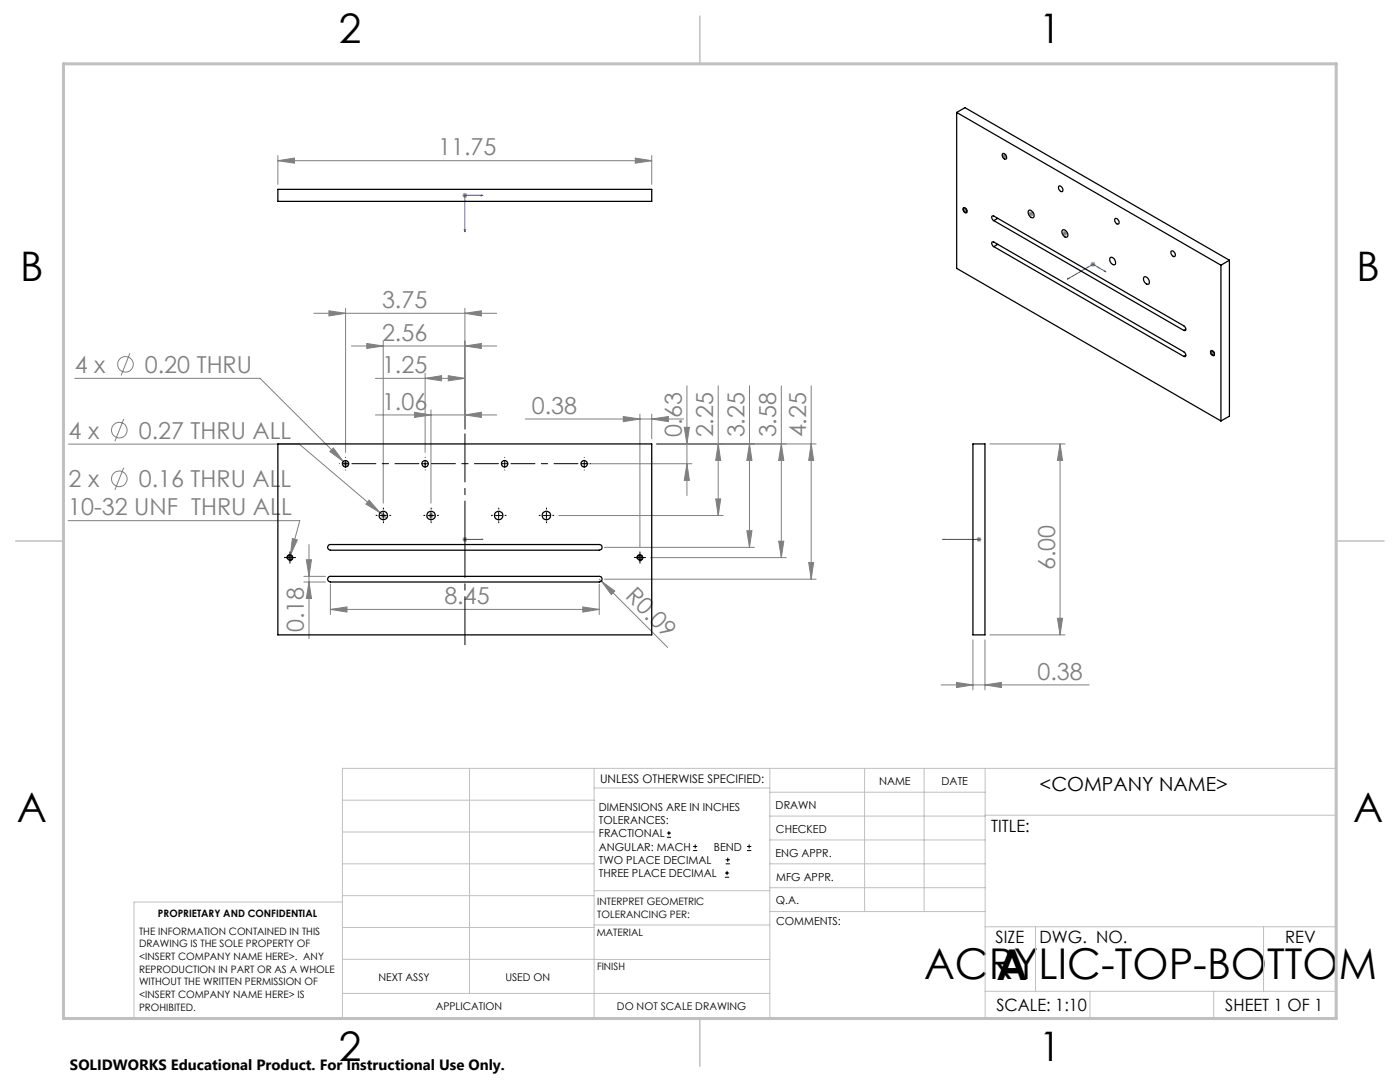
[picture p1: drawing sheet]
<svg xmlns="http://www.w3.org/2000/svg" width="279mm" height="216mm" viewBox="0 0 279 216" stroke-linecap="round" stroke-linejoin="round" font-family="sans-serif">
<g fill="none" stroke="#808080" stroke-width=".2">
<path d="M55.5 32.1l3.3-.6v1.1zM55.5 31v5.8M55.5 32.1h74.6M92.3 39h1M92.4 38.6l.7 .7M92.8 38.5v1M93.1 38.6l-.7 .7M126.8 31.5l3.3 .6-3.3 .5zM130.1 31v5.8M200 31.2h.9M200.1 30.8l.7 .7M200.4 30.7v1"/>
<path d="M200.8 30.8l-.7 .7M192.1 41.9h1M192.2 41.6l.7 .7M192.6 41.5v.9M192.9 41.6l-.7 .7M205.3 42.7h1M205.4 42.3l.7 .7M205.8 42.2v1M206.1 42.3l-.7 .7M212 46.6h1M212.2 46.2l.7 .7M212.5 46.1v1"/>
<path d="M212.9 46.2l-.7 .7M217.6 52.7h1M217.8 52.4l.7 .7M218.1 52.2v1M218.5 52.4l-.7 .7M14.9 75.5h37l17.5 17.5M25.9 70.5l-1.7 4.4M62.6 62.5h36.5M65.7 62l3.3 .5-3.3 .5zM69 61.5v28.8M70.1 69h29M73.2 68.5l3.3 .5-3.3 .5z"/>
<path d="M74.9 75.5h17.9M76.5 68.1v32.3M84.8 75.5l3.3-.5v1zM84.8 74.5v15.8M89.5 75l3.3 .5-3.3 .5zM92.8 62.5l3.3-.5v1zM92.8 69l3.3-.5v1zM92.8 61.5v24.1M137.1 77v21.9M143.3 77v25.9M149.6 77v32.2M155.9 77v34.3"/>
<path d="M161.9 77v38.6M241.5 70.4h1M241.6 70.1l.7 .7M242 70v1M242.3 70.1l-.7 .7M13.7 88.6h46l16.1 13.7M24.7 93.3l-1.8 4.5M24.7 83.6l-1.8 4.5M65.8 90.1l.7-.7 2 2.7zM68.5 92.5h1M69 92v1M69.3 92.2l-.7 .7"/>
<path d="M73.7 99.8l2.1 2.5-2.8-1.7zM74.9 82.8h24.2M82.7 82.3l3.3 .5-3.3 .5zM86 81.8v18.6M92.8 82.8l3.3-.5v1zM104.8 83.6h31.6M116.3 92.5h21.8M124.4 83.1l3.3 .5-3.3 .5zM127.7 82.6v26.5M130.1 83.6l3.3-.5v1zM130.1 82.6v5M131.1 88.6h31.8"/>
<path d="M136.6 85.3h1l-.5 3.3zM137.1 92.5l.5 3.3h-1zM142.8 99.6h1l-.5 3.3zM143.3 88.6l.5 3.3h-1zM149.6 88.6l.5 3.3h-1.1zM155.9 88.6l.5 3.3h-1zM161.9 88.6l.5 3.3h-1zM197.6 88.6h14.9M211.6 88.6l.5 3.3h-1.1zM211.6 88.6v38.1M13.6 103.9h46.2l-1.8 6.9M57.4 111.3h.9"/>
<path d="M57.5 110.9l.7 .7M57.9 110.8v1M58 110.8l-.3 1M58.2 110.9l-.7 .7M58.3 107.5l1 .2-1.3 3.1zM60.6 115h4.3M60.6 116.1h4.3M61.1 111.7h1.1l-.5 3.3zM61.7 108.7v18.7M61.7 116.1l.5 3.3h-1.1zM65.9 116.6v6M75.8 102.3l1.4 1.1"/>
<path d="M76 102.9h1M76.1 102.5l.8 .7M76.5 102.4v1M76.9 102.5l-.8 .7M85.5 102.9h1M85.7 102.5l.7 .7M86 102.4v1M86.4 102.5l-.7 .7M92.3 107.6h1M92.4 107.3l.7 .7M92.8 107.1v1M93.1 107.3l-.7 .7"/>
<path d="M111.5 102.9h32.8M119.6 116.6v6M119.6 115.6l.4 .4M120 116l2.7 1.9-.7 .7zM120 116l13.2 13.2M120.6 109.2h30M120.6 115.6h42.3M127.2 111.3h1M127.4 110.9l.7 .7M127.7 110.8v1M128.1 110.9l-.7 .7M129.8 111.3h27.1"/>
<path d="M149 105.9h1.1l-.5 3.3zM155.4 108h1l-.5 3.3zM161.4 112.3h1l-.5 3.3zM194.9 107.6h1M195 107.3l.7 .7M195.4 107.1v1M195.7 107.3l-.7 .7M65.9 121.6l3.4-.5v1zM65.9 121.6h53.7M116.3 121.1l3.3 .5-3.3 .5zM187.8 136.7h29.6M190.9 136.2l3.3 .5-3.3 .5z"/>
<path d="M194.2 127.7v10M196.6 136.7l3.2-.5v1zM196.6 127.7v10M197.6 126.7h14.9M211 123.4h1.1l-.5 3.3z"/>
<circle cx="25" cy="72.7" r="1.55"/>
<circle cx="23.8" cy="95.5" r="1.56"/>
<circle cx="23.8" cy="85.8" r="1.55"/>
</g>
<g fill="none" stroke="#000" stroke-width=".2">
<path d="M192.3 41.5a.61 .61 0 0 1 .6 .3 .61 .61 0 0 1-.1 .7l-.5-.3-.1-.5zM241.7 70a.64 .64 0 0 1 .6 .3 .64 .64 0 0 1-.1 .7l-.5-.3-.2-.4zM84.2 92.5h1.2M84.8 91.9v1.3M57.2 111.3h1.3M57.3 111.4a.61 .61 0 0 1 .5-.7 .61 .61 0 0 1 .7 .6 .61 .61 0 0 1-.8 .6M57.9 110.6v1.3M75.9 102.9h1.2M76.5 102.2v1.3M85.4 102.9h1.2M86 102.2v1.3M98.9 102.9h1.3"/>
<path d="M99.5 102.2v1.3M108.4 102.9h1.3M109 102.2v1.3M127.1 111.3h1.2M127.1 111.4a.61 .61 0 0 1 .5-.7 .61 .61 0 0 1 .7 .6 .61 .61 0 0 1-.8 .6M127.7 110.6v1.3M133.1 167.1h.8M133.1 166.2h.8M133.5 165.8v.9M138.3 169.7h.8M138.3 168.9h.8M138.7 168.5v.8"/>
<path d="M144.7 175h.8M144.7 174.2h.8M144.8 172.4h.9M144.8 171.6h.9M145.1 173.8v.8M145.2 171.1v.9M149.1 169.7h.8M149.1 168.9h.8M149.5 168.5v.8"/>
</g>
<g fill="none" stroke="#00f" stroke-width=".2">
<path d="M96 38.9l.4 .1-.4 .1zM96.4 39h-3.6v7.2M92.7 45.9h.2l-.1 .3zM213.2 55.5l.1 .1-.3 .1zM220.4 54.1l.1-.1 .2 .2zM220.7 54.2l-2.6-1.5-5.1 3M92.7 107.6h.2zM92.8 107.6h.1M92.8 107.6h3.6M96.4 107.6h-.4h.4M188.1 107.6h7.3M188.1 107.6h.4h-.4"/>
<path d="M195.3 107.6h.2zM195.4 107.6h.1"/>
</g>
<g fill="none" stroke="#c0c0c0" stroke-width=".2">
<path d="M68.3 159.7h50.3M93.7 153.3v44.9M118.6 153.3v49.9M118.6 157.2h35M153.6 153.3v49.9M153.6 158.1h43M172.5 153.3v28.6M184.4 153.3v28.6M196.6 153.3v49.9M68.3 180h-41.6v23.2h240v-49.9h-198.4v49.9M68.3 166h50.3M68.3 178.7h50.3"/>
<path d="M68.3 172.4h50.3M118.6 177.7h35M153.6 162.8h43M153.6 177.1h43M153.6 172.4h43M153.6 167.6h43M196.6 162.7h70.1M68.3 198.2h85.3M68.3 191.4l85.3 .1M68.3 185.1h50.3M118.6 184.6h35M153.6 181.9h43"/>
<path d="M196.6 184.9h70.1M196.6 197.8h70.1M206.7 184.9v12.9M217.5 197.8v5.4M242.2 197.8v5.4M252.2 184.9v12.9"/>
</g>
<path d="M139.7 3.2v9.5M3.1 107.9h9.6M266.7 107.9h9.5M139.7 203.2v9.6" fill="none" stroke="#c0c0c0" stroke-width=".3"/>
<path d="M12.7 12.7h254v190.5h-254z" fill="none" stroke="#c0c0c0" stroke-width=".6"/>
<path d="M92.8 128.7v-42.1" fill="none" stroke="#000" stroke-width=".2" stroke-dasharray="15.2 1.3 1.3 1.3" stroke-dashoffset="5.6"/>
<g fill="none" stroke="#000" stroke-width=".2" stroke-dasharray="15.2 1.3 1.3 1.3">
<path d="M67.7 92.5h.1M69 92.5v-.6M69 92.5h-.6M69 92.5v.6M69 92.5h.6M69 91.3h.1M69 93.8h.1M84.9 91.3h.1M84.9 93.8h.1M100.7 92.5v-.6M100.7 92.5h-.6M100.7 92.5v.6"/>
<path d="M100.7 92.5h.7M100.7 91.3h.1M100.7 93.8h.1M116.6 92.5v-.6M116.6 92.5h-.6M116.6 92.5v.6M116.6 92.5h.6M116.6 91.3h.1M116.6 93.8h.1M117.9 92.5h.1M57.2 111.3h-.5M57.9 110.6v-.5"/>
<path d="M57.9 111.9v.5M58.5 111.3h.5M75.3 102.8h-.3M76.5 101.6v-.2M76.5 104.1v.2M77.8 102.8h.2M84.8 102.8h-.2M86 101.6v-.2M86 104.1v.2M87.3 102.8h.2M98.3 102.8h-.2M99.5 101.6v-.2"/>
<path d="M99.5 104.1v.2M100.8 102.8h.2M107.8 102.8h-.2M109.1 101.6v-.2M109.1 104.1v.2M110.3 102.8h.2M127.1 111.3h-.5M127.7 110.6v-.5M127.7 111.9v.5M128.3 111.3h.5"/>
</g>
<path d="M70.2 92.5h13.4M86.1 92.5h13.4M102 92.5h13.4" fill="none" stroke="#000" stroke-width=".2" stroke-dasharray="15.2 1.3 1.3 1.3" stroke-dashoffset="10.5"/>
<g fill="#00f">
<path d="M96 107.6h.4zM92.7 107.6h.2z"/>
<path d="M96 38.9v.2l.4-.1zM92.7 45.9l.1 .3 .1-.3zM195.3 107.6h.2zM188.1 107.6h.4zM220.4 54.1l.3 .1-.2-.2zM213 55.7l.3-.1-.1-.1z"/>
</g>
<g fill="#808080">
<path d="M120 116l2.7 1.9-.7 .7z"/>
<path d="M92.8 62.5l3.3-.5v1zM65.7 62l3.3 .5-3.3 .5zM92.8 82.8l3.3-.5v1zM82.7 82.3l3.3 .5-3.3 .5zM92.8 69l3.3-.5v1zM73.2 68.5l3.3 .5-3.3 .5z"/>
<path d="M65.9 121.6l3.4-.5v1zM116.3 121.1l3.3 .5-3.3 .5zM84.8 75.5l3.3-.5v1zM89.5 75l3.3 .5-3.3 .5zM58.3 107.5l-.3 3.3 1.3-3.1zM124.4 83.1l3.3 .5-3.3 .5zM130.1 83.6l3.3-.5v1zM65.8 90.1l2.7 2-2-2.7zM73.7 99.8l-.7 .8 2.8 1.7zM55.5 32.1l3.3-.6v1.1zM126.8 31.5l3.3 .6-3.3 .5zM190.9 136.2l3.3 .5-3.3 .5zM196.6 136.7l3.2-.5v1z"/>
<path d="M142.8 99.6h1l-.5 3.3zM143.3 88.6l.5 3.3h-1zM155.4 108h1l-.5 3.3zM155.9 88.6l.5 3.3h-1zM149 105.9h1.1l-.5 3.3zM149.6 88.6l.5 3.3h-1.1zM211 123.4h1.1l-.5 3.3zM211.6 88.6l.5 3.3h-1.1z"/>
<path d="M136.6 85.3h1l-.5 3.3zM137.1 92.5l.5 3.3h-1zM161.9 88.6l.5 3.3h-1zM161.4 112.3h1l-.5 3.3zM61.1 111.7h1.1l-.5 3.3zM61.7 116.1l.5 3.3h-1.1z"/>
</g>
<g fill="none" stroke="#000" stroke-width=".25">
<path d="M55.5 37.8h74.6v2.4h-74.6zM190.9 22.4v31.2l52.8 30.4M190.9 22.4l52.8 30.5M190.9 22.4l1.7-.9 52.8 30.4M200.1 30.7a.7 .7 0 0 1 .7 .3 .7 .7 0 0 1 0 .7 .75 .75 0 0 1-.7-1zM211.3 37.1a.7 .7 0 0 1 .7 .4 .7 .7 0 0 1 0 .7 .79 .79 0 0 1-.7-1.1zM192.3 41.5a.5 .5 0 0 1 .6 .3 .5 .5 0 0 1-.2 .6l-.4-.3-.1-.4zM198.3 44l-.4-.5 .1-.4h.3l38 21.9 .3 .5v.4h-.3M198.3 49.2l-.4-.5 .1-.4h.3l38 21.9 .3 .5v.3l-.3 .1M198.3 44l38 21.9M198.3 49.2l38 21.9M199.1 43.6l-.8 .4"/>
<path d="M199.1 48.8l-.8 .4M205.2 42.1l.2-.1a.93 .93 0 0 1 .8 .5 .93 .93 0 0 1 0 1 1.08 1.08 0 0 1-1-1.4zM212.1 45.9a.93 .93 0 0 1 .9 .4 .93 .93 0 0 1-.1 1 1.01 1.01 0 0 1-.8-1.4zM221.6 51.4a.95 .95 0 0 1 .9 .5 .95 .95 0 0 1-.1 .9 1.01 1.01 0 0 1-.8-1.4zM222.5 43.6a.69 .69 0 0 1 .7 .4 .69 .69 0 0 1 0 .7 .78 .78 0 0 1-.7-1.1zM228.4 55.2a.95 .95 0 0 1 .8 .5 .95 .95 0 0 1 0 1 1.01 1.01 0 0 1-.8-1.5zM233.8 50.1a.64 .64 0 0 1 .7 .3 .64 .64 0 0 1-.2 .8l-.6-.6zM243.7 52.9v31.1M245.4 51.9l-1.7 1M245.4 51.9v31.1l-1.7 1M236.6 65.7l-.3 .2M236.6 70.9l-.3 .2"/>
<path d="M241.7 70a.5 .5 0 0 1 .6 .3 .5 .5 0 0 1-.2 .6l-.4-.3-.1-.3zM55.5 88.6h74.6v38.1h-74.6zM194.2 88.6h2.4v38.1h-2.4zM65.5 108.8l.4-.1h53.7a.56 .56 0 0 1 .6 .5 .56 .56 0 0 1-.6 .6l-53.9-.1a.57 .57 0 0 1-.2-.9zM65.5 115.1l.4-.1h53.7a.56 .56 0 0 1 .6 .6 .56 .56 0 0 1-.6 .5h-53.9a.57 .57 0 0 1-.2-1z"/>
<circle cx="69" cy="92.5" r=".64"/>
<circle cx="84.8" cy="92.5" r=".64"/>
<circle cx="100.7" cy="92.5" r=".64"/>
<circle cx="116.6" cy="92.5" r=".64"/>
<circle cx="57.9" cy="111.3" r=".5"/>
<circle cx="76.5" cy="102.9" r=".85"/>
<circle cx="86" cy="102.9" r=".85"/>
<circle cx="99.5" cy="102.9" r=".86"/>
<circle cx="109" cy="102.9" r=".86"/>
<circle cx="127.7" cy="111.3" r=".5"/>
</g>
<g font-size="8.5">
<text x="184.4" y="195.4">ACRYLIC-TOP-BOTTOM</text>
<text x="198.9" y="195.5">A</text>
</g>
<g font-size="8.1">
<text x="67.6" y="8.5">2</text>
<text x="207.3" y="8.5">1</text>
<text x="4" y="56.2">B</text>
<text x="270.7" y="56.2">B</text>
<text x="3.3" y="164.1">A</text>
<text x="270" y="164.1">A</text>
<text x="67.6" y="211.7">2</text>
<text x="207.3" y="211.7">1</text>
</g>
<g font-size="4.7" fill="#808080">
<text x="87.4" y="31">11.75</text>
<text x="76.2" y="61.5">3.75</text>
<text x="76.2" y="68">2.56</text>
<text x="14.9" y="74.4">4 x</text>
<text x="28.9" y="74.4">0.20 THRU</text>
<text x="76.2" y="74.4">1.25</text>
<text x="76.2" y="81.8">1.06</text>
<text x="106.1" y="82.6">0.38</text>
<text x="13.7" y="87.5">4 x</text>
<text x="27.7" y="87.5">0.27 THRU ALL</text>
<text x="136.1" y="87.3" transform="rotate(-90 136.1 87.3)">0.63</text>
<text x="142.3" y="87.3" transform="rotate(-90 142.3 87.3)">2.25</text>
<text x="148.6" y="87.3" transform="rotate(-90 148.6 87.3)">3.25</text>
<text x="154.9" y="87.3" transform="rotate(-90 154.9 87.3)">3.58</text>
<text x="160.9" y="87.3" transform="rotate(-90 160.9 87.3)">4.25</text>
<text x="13.7" y="97.2">2 x</text>
<text x="27.7" y="97.2">0.16 THRU ALL</text>
<text x="13.6" y="102.9">10-32 UNF THRU ALL</text>
<text x="210.6" y="113.7" transform="rotate(-90 210.6 113.7)">6.00</text>
<text x="124.6" y="119.2" transform="rotate(45 124.6 119.2)">R0.09</text>
<text x="88.7" y="120.6">8.45</text>
<text x="60.7" y="126.1" transform="rotate(-90 60.7 126.1)">0.18</text>
<text x="207" y="135.6">0.38</text>
</g>
<text font-size="3.9" x="207.5" y="157.8">&lt;COMPANY NAME&gt;</text>
<g font-size="3.4">
<text x="197.8" y="166">TITLE:</text>
<text x="198.7" y="188.1">SIZE</text>
<text x="207.5" y="188.1">DWG. NO.</text>
<text x="256.5" y="188.2">REV</text>
<text x="198.8" y="201.7">SCALE: 1:10</text>
<text x="244.5" y="201.7">SHEET 1 OF 1</text>
</g>
<text font-size="3" x="14" y="213.5">SOLIDWORKS Educational Product. For Instructional Use Only.</text>
<text font-size="2.4" x="119.8" y="156.2">UNLESS OTHERWISE SPECIFIED:</text>
<g font-size="2.2">
<text x="119.5" y="161.8">DIMENSIONS ARE IN INCHES</text>
<text x="154.8" y="161.4">DRAWN</text>
<text x="175.4" y="156.6">NAME</text>
<text x="187.9" y="156.7">DATE</text>
<text x="119.5" y="164.4">TOLERANCES:</text>
<text x="119.5" y="167.1">FRACTIONAL</text>
<text x="154.9" y="166.3">CHECKED</text>
<text x="119.5" y="169.7">ANGULAR: MACH</text>
<text x="119.5" y="172.4">TWO PLACE DECIMAL</text>
<text x="142.5" y="169.7">BEND</text>
<text x="154.8" y="170.9">ENG APPR.</text>
<text x="119.5" y="175">THREE PLACE DECIMAL</text>
<text x="154.9" y="175.7">MFG APPR.</text>
<text x="154.9" y="180.4">Q.A.</text>
<text x="154.9" y="184.6">COMMENTS:</text>
</g>
<g font-size="2.1">
<text x="75.5" y="195.7">NEXT ASSY</text>
<text x="100.9" y="195.7">USED ON</text>
<text x="86.9" y="201.5">APPLICATION</text>
<text x="123.1" y="201.6">DO NOT SCALE DRAWING</text>
</g>
<g font-size="2">
<text x="31.5" y="182.9">PROPRIETARY AND CONFIDENTIAL</text>
<text x="119.2" y="180.6">INTERPRET GEOMETRIC</text>
<text x="119.2" y="183.1">TOLERANCING PER:</text>
<text x="27.8" y="186.5">THE INFORMATION CONTAINED IN THIS</text>
<text x="27.8" y="189">DRAWING IS THE SOLE PROPERTY OF</text>
<text x="27.8" y="191.6">&lt;INSERT COMPANY NAME HERE&gt;. ANY</text>
<text x="119.1" y="186.7">MATERIAL</text>
<text x="27.8" y="194.1">REPRODUCTION IN PART OR AS A WHOLE</text>
<text x="27.8" y="196.6">WITHOUT THE WRITTEN PERMISSION OF</text>
<text x="119.1" y="193.5">FINISH</text>
<text x="27.8" y="199.1">&lt;INSERT COMPANY NAME HERE&gt; IS</text>
<text x="27.8" y="201.7">PROHIBITED.</text>
</g>
</svg>
